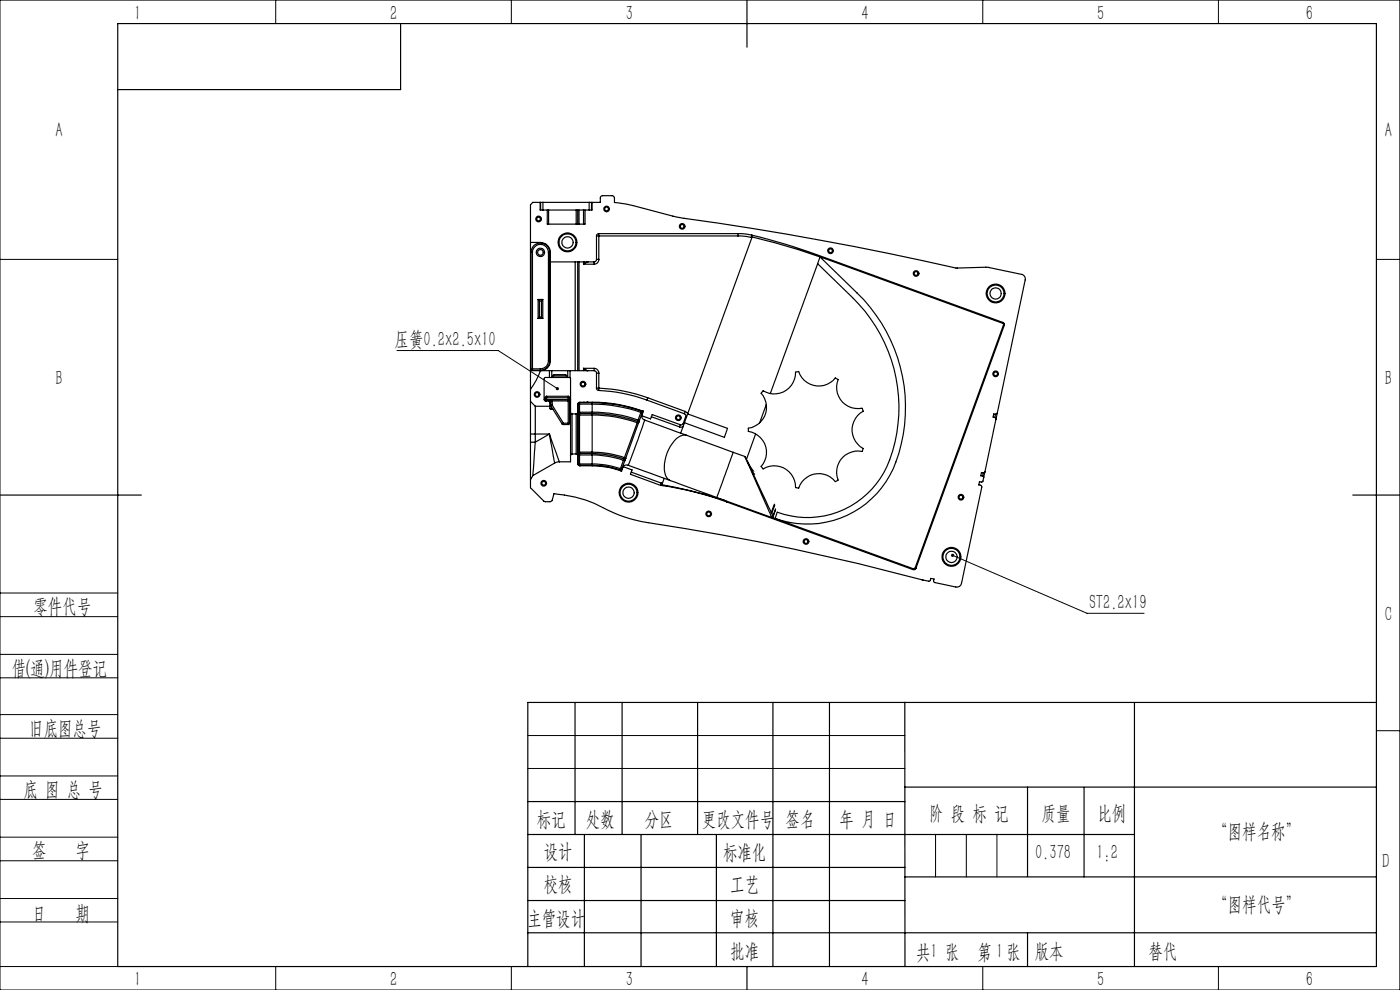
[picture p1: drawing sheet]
<svg xmlns="http://www.w3.org/2000/svg" width="297mm" height="210mm" viewBox="0 0 297 210" stroke-linecap="round" stroke-linejoin="round" font-family="sans-serif">
<g fill="none" stroke="#000" stroke-width=".21">
<path d="M0 0h297v210h-297zM58.5 0v5M108.5 0v5M208.5 0v5M258.5 0v5M0 55h25M292 55h5M84.2 74.4h21.5l12.6 8M202.1 117.8l28.5 12.3h12.1M0 138.8h25M0 125.8h25M0 130.8h25"/>
<path d="M0 143.8h25M0 156.6h25M0 151.6h25M112 156h80M292 155h5M0 169.6h25M0 164.6h25M0 177.6h25M112 163h80M198.5 177v9M205 177v9M211.5 177v9"/>
<path d="M0 182.6h25M0 190.6h25M0 195.6h25M0 205h25M58.5 205v5M108.5 205v5M208.5 205v5M258.5 205v5"/>
</g>
<g fill="none" stroke="#000" stroke-width=".25">
<path d="M25 5h267v200h-267zM85 5v14h-60M158.5 0v10M112.5 51.4h2.2a2.11 2.11 0 0 1 2 2.1v23a2.05 2.05 0 0 1-2 2.1M112.6 53.5h.4M112.6 53.5a1.99 1.99 0 0 1 2-1.9 1.99 1.99 0 0 1 2 1.9M112.6 53.5v24.7M113 53.5a1.69 1.69 0 0 1 1.7-1.7 1.69 1.69 0 0 1 1.6 1.7M113 53.5v24.7M114.6 43l.1 .1M114.7 44.5h.5M114.7 44.5l-.1-1.6h-1.6l-.5 .6v35.1"/>
<path d="M115.2 42.9h-.5v1.6M115.2 42.9h9.8M115.2 44.5h9.8M115.2 42.9v1.6M116.1 44.5v3h8v-3M116.3 53.5h.3M116.3 53.5v23M116.4 44.5v3M116.6 53.5v23M116.7 55.6h9.3M122 55.6v23M122.2 44.5v3"/>
<path d="M122.6 44.5v3M122.6 55.6v23M122.8 44.5v3M122.8 55.6v23M123.8 56h2.2M123.8 44.5v3M123.8 55.6v.4M124 55.6l-.2 .4M124.5 55.6h.1M124.6 55.6h.1M124.6 55.6l-.8 .4M125 42.9h.5v1.6"/>
<path d="M125 44.5h.5M125 42.9v1.6M125.5 44.5l.1-1.6h1.8v-1l.3-.4h2.2l.4 .3 .1 1.2 3.8 .6 8.9 2.3a778.2 778.2 0 0 1 59.9 11l6.6-.2 7.1 1.5a.98 .98 0 0 1 .8 1.2l-5.9 28.3M125.6 43l-.1 .1M126 55.6v.4M126.5 55v.3l-.5 .3M126.5 55h.5M126.5 50.1h.5M126.5 50.1v4.9M127 49.6l-.3 .1-.2 .4M127 55a.97 .97 0 0 1-1 1M127 49.6v.5"/>
<path d="M127 49.6h29.6M127 50.1v4.9M127 50.1h29.6M156.6 49.6l2.9 .3M156.6 49.6v.5M156.6 50.1l2.7 .3M159.3 50.4h.2M159.5 49.9a127.8 127.8 0 0 1 13.7 4.1M159.5 49.9l-.2 .5M173.2 54l-.1 .2M173.2 54l39.6 14.4M173.5 55.9l7.4 7.2a32.3 32.3 0 0 1 6.6 37.1 18.6 18.6 0 0 1-22.6 8.4l-.5 1.4"/>
<path d="M173.5 55.9l-10.1 27.6M174 54.5l7.8 7.7a33.6 33.6 0 0 1 6.9 38.7 20 20 0 0 1-24.3 9.1M174 54.5l39 14.2-19 52-29.6-10.7M174 54.5l-4.8-1.6-9.6-2.6-13.7 37.5M174 54.5l-.5 1.4M112.5 78.6v4M112.5 78.6h2.2M112.6 78.2l.4 .4M112.6 78.2h.4M113 78.2v.4M113 78.6h1.7M113 78.2h1.7"/>
<path d="M114.2 63.5l.2 .3M114.2 63.5v4M114.2 63.5h.9M114.2 67.5h.9M114.4 63.8v3.5M114.4 67.3l-.2 .2M114.4 63.8h.5M114.4 67.3h.5M114.7 78.2v.4M114.7 78.6a14.5 14.5 0 0 1-2.2 4M114.7 78.6h1.9M114.9 67.3l.2 .2"/>
<path d="M114.9 63.8v3.5M115.1 63.5l-.2 .3M115.1 63.5v4M116.3 76.5a1.69 1.69 0 0 1-1.6 1.7M116.3 76.5h.3M116.6 78.6h.5M116.6 78.6v1.5M116.6 76.5a1.99 1.99 0 0 1-1.9 2.1M117.1 78.6v1.5M117.1 78.6h3.3M117.3 79.8l.2-.3h2.5l.2 .3M117.3 79.8h2.9"/>
<path d="M117.3 79.8v.3M120.2 79.8v.3M120.4 78.6h.5M120.4 78.6v1.5M120.9 78.6v1.5h-.5M120.9 78.6h5.1M123.8 78.1l.8 .5M123.8 78.1l.2 .5M123.8 78.1h2.2M123.8 78.1v.5M124.6 78.6h.1M126 78.6l.5 .3v.3"/>
<path d="M126 78.1v.5M126 78.1a1.02 1.02 0 0 1 1 1.1M126.5 79.2h.5M126.5 79.2v3.1M127 79.2v3.1M212.8 68.4l.2 .2v.4M212.8 68.4l-.1 .2M212.9 69h.1M213 69l-18.7 51.5M112.5 93.8v8M112.5 85.2v6.9M112.5 82.6v2.6"/>
<path d="M112.5 92.1v1.7M112.5 93.8h1.1M112.5 92.1h4.1M112.5 85.2l1.1 1M113.6 93.8l-.6 7.1M113.6 86.2v7.6M113.6 86.2h3M115.6 84.4h.4M115.6 84.8l.2 .2h.2v-.2M115.6 84.8h.4M115.6 84.4v.4M116 84.1v.3"/>
<path d="M116 84.1l-.4 .3M116 84.8h4.5M116 84.4v.4M116 84.4h4.5M116 84.1h4.5M116.3 85l.3 .4M116.6 80.1h.5M116.6 92.1l1.1 6.1M116.6 92.1l2.1 5.9M116.6 80.1h-1l-.2 .3 .1 4.5 5 .1M116.6 92.1l-3 1.7M116.6 86.2v.2a.31 .31 0 0 0 0 .3 .31 .31 0 0 0 .3 .1"/>
<path d="M116.6 85.4h.2M116.6 85.4v.8M116.8 86l.1 .1M116.8 86h.4M116.8 85v1M116.9 86.1l2.3 3.8M116.9 86.8h.4M116.9 86.2v.6M117.1 80.1h.2M117.2 86l-.3 .1M117.2 86l2.3 3.8M117.2 85v1"/>
<path d="M117.3 80.1h2.9M117.7 98.2l-4.7 2.7M118.7 98l-1 .2M119.2 89.9l.3 .2M119.5 89.8l-.3 .1M119.5 89.8v.3M119.5 89.8h1M119.5 90.1h1M120.2 80.1h.2M120.5 84.1l.3 .3M120.5 84.4h.3M120.5 84.1v.3"/>
<path d="M120.5 84.8v.2M120.5 84.8h.3l-.3 .2M120.5 89.8v.3M120.5 89.8h.3M120.5 84.4v.4M120.5 85v4.8M120.8 80.1l.2 .2v7.2M120.8 89.8l-.3 .3M120.8 85.4h.2M120.8 84.4v5.4M121 87.5l.4 .3M121 87.5v9.1"/>
<path d="M121 86.7l-.2 .1M121 84.8l-.2 .2M121 96.6v1.4h-2.3M121.4 96.3l-.4 .3M121.4 87.8v8.5M121.4 96.3h.8M121.4 87.8h.8M122.2 96.3l.4 .3M122.2 87.8v8.5M122.6 98.3v.3l.4 .2M122.6 87.5l-.4 .3M122.6 87.5v9.1"/>
<path d="M122.6 98.3h.1M122.6 96.6v1.7M122.6 98.4h.3M122.6 98.4l.3 .3M122.6 96.5h.3M122.6 85.7h.3M122.6 87.4h.3M122.6 87.4l.3 .3M122.6 95.9h.3M122.6 95.9v.6M122.6 88h.3M122.6 87.4v.6"/>
<path d="M122.6 85.7v1.7M122.6 88v7.9M122.6 96.5v1.9M122.8 85.4h.1M122.9 98.7l.1 .1M122.9 98.4v.3M122.9 96.2v.3M122.9 96.2l-.3 .3M122.9 87.4v.3M122.9 85.4v.3M122.9 85.4l-.3 .3M122.9 95.9v.3"/>
<path d="M122.9 87.7v.3M122.9 98.7h2.7M122.9 98.4h2.7M122.9 96.5h2.7M122.9 96.2h2.7M122.9 85.7v1.7M122.9 88v7.9M122.9 96.5v1.9M122.9 87.7h2.7M122.9 87.4h2.7M122.9 85.7h2.7M122.9 85.4h2.7"/>
<path d="M122.9 95.9h2.7M122.9 88h2.7M123 98.8h2.6M123.8 85.3v.1M124 85.3l-.1 .1M124.6 85.3h.1M124.6 85.3l-.1 .1M125.6 98.7a17.8 17.8 0 0 1 5.9 1M125.6 98.4v.3M125.6 98.4a18.6 18.6 0 0 1 6 1M125.6 96.5a20.1 20.1 0 0 1 6.7 1.1M125.6 96.2v.3"/>
<path d="M125.6 96.2a21.8 21.8 0 0 1 6.8 1.2M125.6 85.7a32.5 32.5 0 0 1 10.4 1.8M125.6 87.4a29.8 29.8 0 0 1 9.8 1.7M125.6 87.7a29 29 0 0 1 9.7 1.7M125.6 87.4v.3M125.6 85.4v.3M125.6 85.4a31.7 31.7 0 0 1 10.5 1.8M125.6 95.9v.3M125.6 95.9a20.1 20.1 0 0 1 6.9 1.2M125.6 88a27.8 27.8 0 0 1 9.6 1.7M125.6 87.7v.3M125.6 98.8a18.4 18.4 0 0 1 6.2 1.1"/>
<path d="M125.6 85.3l-2.8 .1-.2 .3v1.8M125.6 85.3a31 31 0 0 1 10.8 1.9M125.6 98.7v.1M125.6 85.3v.1M125.6 85.7v1.7M125.6 88v7.9M125.6 96.5v1.9M126.5 82.3l.2 .4 .3 .1M126.5 82.3h.5M127 82.8a34.2 34.2 0 0 1 10.2 2.1M127 82.3v.5M127 82.3a35.6 35.6 0 0 1 10.4 2.1"/>
<path d="M131.6 99.4l-.1 .3M131.6 99.4l.3 .1M131.8 99.9h.1l.3-.9 1.9 .7-.4 .9 6.5 2.4M131.9 99.5l-.4 .2M131.9 99.5l-.1 .4M131.9 99.4l.1 .1M132.3 97.6l.2 .1M132.3 97.6l-.7 1.8M132.4 97.4l-.1 .2M132.4 97.4l.1 .3M132.5 97.1l-.1 .3M132.5 97.1l.3 .1"/>
<path d="M132.5 97.7l-.6 1.8M132.8 97.2l-.3 .5M132.8 97.2l-.2 .3M133.3 98.7l8.9 3.2M133.3 98.7a1.03 1.03 0 0 0-1.3 .6M135.2 89.7l.2 .1M135.2 89.7l-2.7 7.4M135.3 89.4l-.1 .3M135.4 89.1l-.1 .3M135.4 89.1l.2 .1M135.4 89.8l-2.6 7.4M135.5 89.6v.1"/>
<path d="M135.6 89.2l-.3 .2M135.6 89.2l-.2 .6M136 87.5l.2 .1M136 87.5l-.6 1.6M136.1 87.2l-.1 .3M136.1 87.2l.1 .4M136.2 87.8a1.01 1.01 0 0 0 .6 1.3M136.2 87.7h.1M136.2 87.6l-.6 1.6M136.4 87.2l-.2 .4M136.4 87.2h.1l-.4 1 1.9 .7 .4-1 5.9 2.2M136.8 89.1l8.9 3.2"/>
<path d="M136.8 89.1l-3.5 9.6M137.2 84.9l8 2.9M137.4 84.4l-.2 .5M137.4 84.4l7.9 2.9M138.2 88.4l5.9 2.1M144.1 90.5h.8M144.3 90.1l-.2 .4M145 89.8l-.4 .3h-.3M145 89.8l.1 .1M145.2 87.8l.3 .3v.3M145.2 89.7l-.8 2.2M145.3 87.3l-.1 .5"/>
<path d="M145.3 87.3l.6 .5M145.5 88.4l.2 .1M145.5 88.4l-.5 1.4M145.7 92.3l9.8 3.6M145.7 92.3a2.91 2.91 0 0 0-3.1 1.8 8.2 8.2 0 0 0-1.4 6.7 1.88 1.88 0 0 0 1 1.1M145.9 87.8l8.4 3.1-.6 1.9-8.5-3.1M145.9 87.8l-.7 1.9M155.5 95.9l-3.5 9.6M155.5 95.9l2.5 .9 5.7 13M158 96.9l6 12.6M158.6 98l1.3 2M160.3 92l-1.9 5.4"/>
<path d="M161.8 83l.1-.1a4.6 4.6 0 0 0 6.9-4l.6-.1a4.6 4.6 0 0 0 7.9 1.4l.4 .3a4.7 4.7 0 0 0 5.2 6.2l.2 .5a4.6 4.6 0 0 0 0 8l-.2 .5a4.6 4.6 0 0 0-5.2 6.2l-.4 .2a4.7 4.7 0 0 0-8 1.4l-.5-.1a4.6 4.6 0 0 0-6.2-4.3l-.7 .4-.4-.5a4.7 4.7 0 0 0-2.7-7.6v-.5a4.7 4.7 0 0 0 2.7-7.5zM162.6 85.8l-1.5 3.9M211.1 88.6l.2 .3M211.2 87.9l-.1 .7M211.2 87.9l-.4-.1-.1 .7 .4 .1M211.3 88.9l-2.3 11.2M211.6 87.7l-.4 .2M211.6 87.7l-.3 1.2M0 105h30M113 100.9l-.5 .9M133.9 100.1l6.4 2.4M140.2 103a67.5 67.5 0 0 1 13.9 3.5"/>
<path d="M140.3 102.5l-.1 .5M140.3 102.5h.2M140.9 101.5l-.5 1.3a100.4 100.4 0 0 1 13.3 3.3M142.2 101.9l9.8 3.6M152 105.5l11.7 4.3M154.1 106.5l39.6 14.3M154.2 106.3l-.1 .2M159.6 100.1l.5 .5M163.9 109.8l.5 .2M164 109.5l-.1 .3h-.2M164.3 107l-.7 1.8M164.4 107.1l-.7 1.8"/>
<path d="M164.5 108.2l-.5 1.5M164.5 107.9l-.5 1.6M208.5 101l.2 .3M208.6 100.3l-.1 .7M208.6 100.3l-.4-.1-.1 .7 .4 .1M208.7 101.3l-.2 .9h-.7l-.2 .7 .5 .1 .2 .3-4.3 20.4a.99 .99 0 0 1-1.2 .8l-4.5-.9-.3-.3 .2-.5-.8-.1-.2 .6-1.4-.3a536.2 536.2 0 0 0-59.6-12.3 33.7 33.7 0 0 1-10.1-3.9 27.6 27.6 0 0 0-8.6-2.1l-.5 1.6-.3 .1h-1.3l-2.9-2.9v-1.7M209 100.1l-.4 .2M209 100.1l-.3 1.2M287 105h10M193.7 120.6v.2M194.1 120.5h.2M194.3 120.5l-.2 .3h-.4"/>
<path d="M122 149v28M132 149v28M148 149v28M164 149v56M176 149v56M191.9 149l.1 56M240.7 149v56M292 149h-180v56M112 177h128.7M112 170h80M124 177v28M136 177v28"/>
<path d="M152 177v28M191.9 167h100.1M218 167v18.9M230 167v19M112 197.9h180M112 184h80M112 191h80M192 186h100M218 197.9v7.1M158.5 205v5"/>
<circle cx="114.3" cy="46.5" r=".6"/>
<circle cx="114.3" cy="46.5" r=".39"/>
<circle cx="114.6" cy="53.5" r=".89"/>
<circle cx="114.6" cy="53.5" r=".6"/>
<circle cx="120.4" cy="51.4" r="2"/>
<circle cx="120.4" cy="51.4" r="1.81"/>
<circle cx="120.4" cy="51.4" r="1.2"/>
<circle cx="128.7" cy="44.3" r=".4"/>
<circle cx="128.7" cy="44.3" r=".6"/>
<circle cx="144.7" cy="48" r=".6"/>
<circle cx="144.7" cy="48" r=".4"/>
<circle cx="176.2" cy="53.2" r=".6"/>
<circle cx="176.2" cy="53.2" r=".41"/>
<circle cx="194.3" cy="58" r=".4"/>
<circle cx="194.4" cy="58" r=".6"/>
<circle cx="211.2" cy="79.3" r=".6"/>
<circle cx="211.2" cy="62.3" r="2.01"/>
<circle cx="211.2" cy="62.3" r="1.79"/>
<circle cx="211.2" cy="62.3" r="1.19"/>
<circle cx="211.2" cy="79.3" r=".4"/>
<circle cx="113.9" cy="83.7" r=".39"/>
<circle cx="113.9" cy="83.7" r=".6"/>
<circle cx="123.7" cy="81.5" r=".39"/>
<circle cx="123.7" cy="81.5" r=".6"/>
<circle cx="143.9" cy="88.6" r=".6"/>
<circle cx="143.9" cy="88.6" r=".4"/>
<circle cx="115.4" cy="102.5" r=".39"/>
<circle cx="115.4" cy="102.5" r=".6"/>
<circle cx="133.3" cy="104.5" r="1.99"/>
<circle cx="133.3" cy="104.5" r="1.2"/>
<circle cx="133.3" cy="104.5" r="1.8"/>
<circle cx="150.3" cy="109" r=".39"/>
<circle cx="150.3" cy="109" r=".6"/>
<circle cx="171" cy="114.9" r=".39"/>
<circle cx="171" cy="114.9" r=".6"/>
<circle cx="201.8" cy="118.1" r="2.01"/>
<circle cx="201.8" cy="118.1" r="1.81"/>
<circle cx="201.9" cy="118.1" r="1.2"/>
<circle cx="203.9" cy="105.5" r=".4"/>
<circle cx="203.9" cy="105.5" r=".6"/>
</g>
<path d="M118 82.2l-.1 .2a.34 .34 0 0 0 .2 .4 .34 .34 0 0 0 .4-.2l-.2-.2 .2 .2 .1-.1a.34 .34 0 0 0-.2-.4 .34 .34 0 0 0-.4 .1zM201.8 117.6l.3 .2-.3-.1a.34 .34 0 0 0 .4 .4 .34 .34 0 0 0 .2-.6 .34 .34 0 0 0-.6 .1z" fill="#000"/>
<g font-size="4.4">
<text x="28.5" y="4.1">1</text>
<text x="82.7" y="4.1">2</text>
<text x="132.7" y="4.1">3</text>
<text x="182.7" y="4.1">4</text>
<text x="232.7" y="4.1">5</text>
<text x="277" y="4.1">6</text>
<text x="11.7" y="29.1">A</text>
<text x="293.8" y="29.1">A</text>
<text x="83.7" y="73.5">压簧0.2x2.5x10</text>
<text x="11.7" y="81.6">B</text>
<text x="293.8" y="81.6">B</text>
<text x="7.1" y="130.1">零件代号</text>
<text x="231.1" y="129.2">ST2.2x19</text>
<text x="293.7" y="131.6">C</text>
<text x="2.5" y="143.2">借(通)用件登记</text>
<text x="6.2" y="155.8">旧底图总号</text>
<text x="5" y="168.9">底 图 总 号</text>
<text x="197.1" y="173.8">阶 段 标 记</text>
<text x="221" y="173.8">质量</text>
<text x="232.8" y="173.8">比例</text>
<text x="113.9" y="175.2">标记</text>
<text x="124.3" y="175.2">处数</text>
<text x="136.8" y="175.2">分区</text>
<text x="148.9" y="175.2">更改文件号</text>
<text x="166.7" y="175.2">签名</text>
<text x="178.1" y="175.2">年 月 日</text>
<text x="257.4" y="177.9">“图样名称”</text>
<text x="6.8" y="181.9">签</text>
<text x="16" y="181.9">字</text>
<text x="115.3" y="182.1">设计</text>
<text x="153.4" y="182.2">标准化</text>
<text x="219.6" y="182.1">0.378</text>
<text x="232.6" y="182.1">1:2</text>
<text x="293.2" y="184.1">D</text>
<text x="115.3" y="189">校核</text>
<text x="154.9" y="189">工艺</text>
<text x="6.8" y="195.2">日</text>
<text x="16" y="195.2">期</text>
<text x="111.9" y="196.2">主管设计</text>
<text x="154.9" y="196.2">审核</text>
<text x="257.4" y="193.2">“图样代号”</text>
<text x="154.9" y="203.1">批准</text>
<text x="194.4" y="203.4">共 张</text>
<text x="197.4" y="203.1">1</text>
<text x="207.4" y="203.4">第 张</text>
<text x="211.3" y="203.1">1</text>
<text x="219.5" y="203.1">版本</text>
<text x="243.6" y="203.1">替代</text>
<text x="28.5" y="209.1">1</text>
<text x="82.7" y="209.1">2</text>
<text x="132.7" y="209.1">3</text>
<text x="182.7" y="209.1">4</text>
<text x="232.7" y="209.1">5</text>
<text x="277" y="209.1">6</text>
</g>
</svg>
